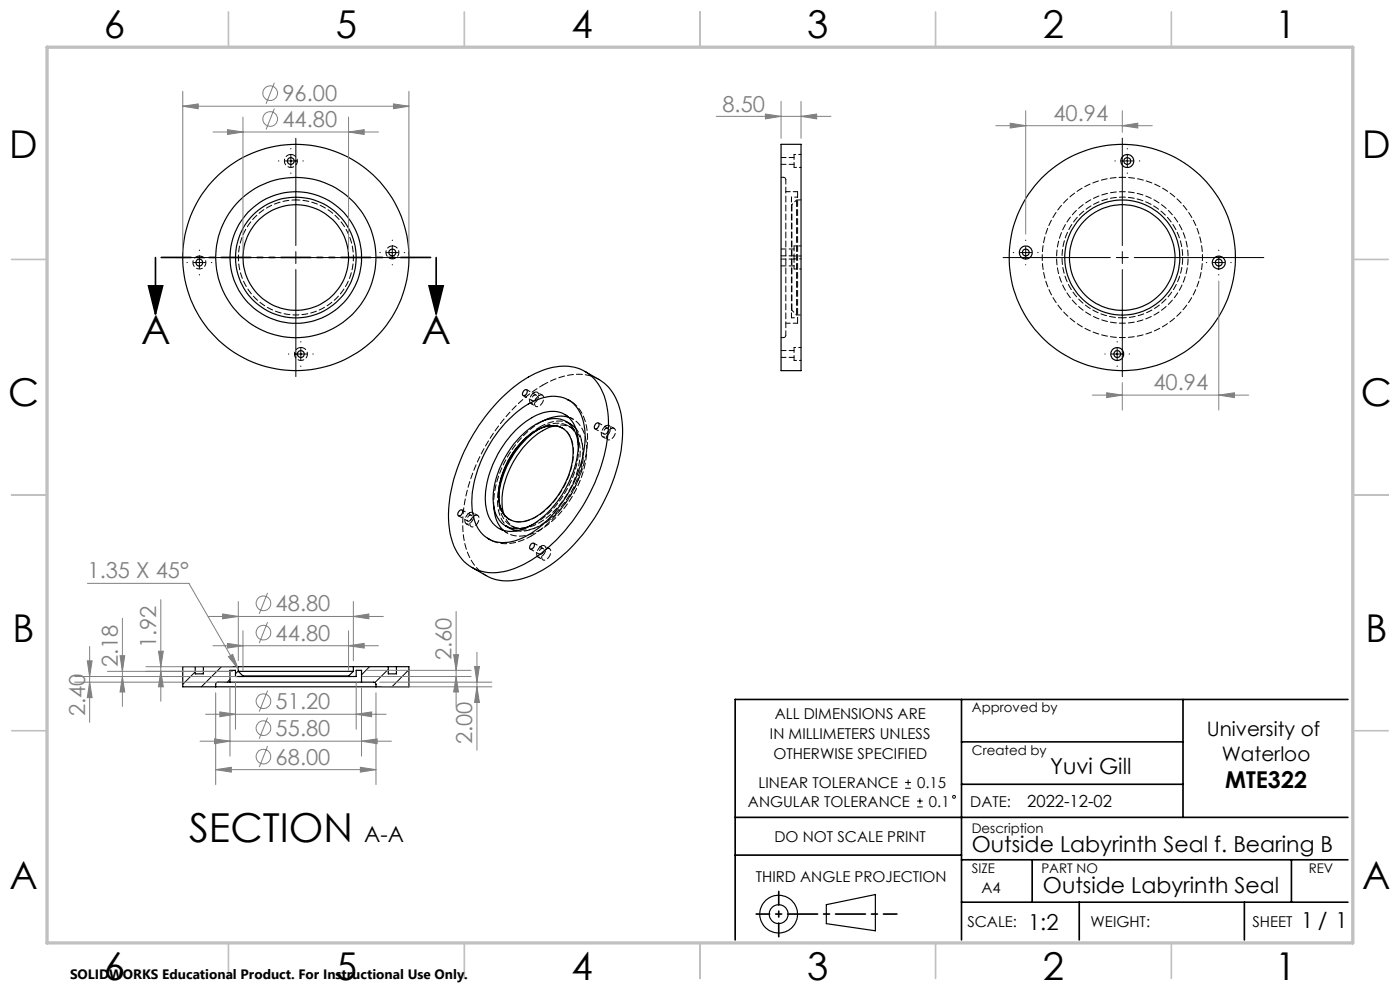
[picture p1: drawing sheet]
<svg xmlns="http://www.w3.org/2000/svg" width="297mm" height="210mm" viewBox="0 0 297 210" stroke-linecap="round" stroke-linejoin="round" font-family="sans-serif">
<g fill="none" stroke="#000" stroke-width=".25">
<path d="M165.7 30.6h4.2v48h-4.2zM124.1 78.8l3 1.7a10.9 10.9 0 0 1 4.9 8.9 32.9 32.9 0 0 1-5.3 19.5 31.9 31.9 0 0 1-13.8 13.2 10.9 10.9 0 0 1-9.8 0l-3-1.7M106.2 84.6a21.7 21.7 0 0 1 12.5-6.9 8.9 8.9 0 0 1 9.7 6.9 26.1 26.1 0 0 1-1.9 16.9 37.9 37.9 0 0 1-13.6 17.2 14.1 14.1 0 0 1-10.6 2.5 9.2 9.2 0 0 1-6.7-7.4 28.1 28.1 0 0 1 2.5-17.1 39.3 39.3 0 0 1 8.1-12.1zM107.2 89.7a16.6 16.6 0 0 1 9.2-5.6 6.3 6.3 0 0 1 7.3 5.2 20.7 20.7 0 0 1-2.2 13.6 25 25 0 0 1-10.7 11.2 7.4 7.4 0 0 1-8-.4 9.5 9.5 0 0 1-2.7-7.9 27 27 0 0 1 7.1-16.1zM109.4 91.2a11.6 11.6 0 0 1 8.4-3.9 5.7 5.7 0 0 1 4.8 5.7 21.3 21.3 0 0 1-5.9 15.2 12.8 12.8 0 0 1-8.3 4.5 5.4 5.4 0 0 1-5.3-5.1 19.1 19.1 0 0 1 3.8-13.3zM111.1 82.9a.43 .43 0 0 1 .6-.2 .43 .43 0 0 1 .1 .7 .57 .57 0 0 1-.4 .5 .57 .57 0 0 1-.6-.2zM111.1 93.3a8.9 8.9 0 0 1 6.5-3 4.5 4.5 0 0 1 3.9 4.3 16.6 16.6 0 0 1-5.1 12.8 8.9 8.9 0 0 1-6.9 3.3 4.6 4.6 0 0 1-3.7-4.7 17.2 17.2 0 0 1 5.3-12.7zM114.1 91.2a19.2 19.2 0 0 0-8.3 14.3M117.7 90.3a14.7 14.7 0 0 0-8.4 7.1 15.2 15.2 0 0 0-2.4 11.7M119.3 90.8a5.6 5.6 0 0 0-5.6 .6 17.1 17.1 0 0 0-7.8 14.7 5 5 0 0 0 2.2 4.1M120.1 89.4l1.3 .8 .7 .7M120.4 84.8l.4 .2"/>
<path d="M120.6 88.5a7.2 7.2 0 0 0-5.5 .8M122.7 94.4a5.3 5.3 0 0 0-4.8-5.6 11.1 11.1 0 0 0-7.9 4.3 19.2 19.2 0 0 0-5.3 13.8 5.3 5.3 0 0 0 4.3 5.2 7.8 7.8 0 0 0 3.9-.7M126.4 89.8a.4 .4 0 0 1 .6 0 .4 .4 0 0 1 0 .6 .57 .57 0 0 1-.3 .5 .57 .57 0 0 1-.6-.1v-.3zM97.4 108.4a.46 .46 0 0 1 .7-.1 .46 .46 0 0 1-.1 .7 .45 .45 0 0 1-.4 .5 .45 .45 0 0 1-.5-.4zM103.4 114.2l.4 .2M104.7 107.3a7.2 7.2 0 0 0 2.1 5.2M107.3 111.6l1.3 .7 1 .3M112.7 115.3a.41 .41 0 0 1 .6 0 .41 .41 0 0 1 0 .6 .57 .57 0 0 1-.3 .5 .57 .57 0 0 1-.6-.1v-.3zM41.4 141.4h1.7M41.4 141.4v1.5h1.7v-1.5M41.4 141.4h-2.6v4.3h7M43.1 141.4h7.5"/>
<path d="M45.8 145.7h34M48.8 144.7h-2.7l-.3 .3v.7M48.8 144.7h27.9M50.6 142.4h24.4M50.6 141.4h24.4M50.6 141.4v1M50.6 142.4l.9 1M51.5 143.4h22.4M51.5 143.5h22.4M51.5 143.4v.1M51.5 143.5h-1.5v-1.3h-1.2v2.5M73.9 143.4v.1"/>
<path d="M73.9 143.5h1.7v-1.3h1.1v2.5M75 141.4v1M75 142.4l-1.1 1M75 141.4h7.4M76.7 144.7h2.6l.4 .3 .1 .7M82.4 141.4h1.7M82.4 141.4v1.5h1.7v-1.5M84.1 141.4h2.6v4.3h-6.9M175.3 191.9l10.4-2.1v7.6l-10.4-1.5z"/>
<circle cx="61.7" cy="34.2" r=".72"/>
<circle cx="239.1" cy="34.2" r=".73"/>
<circle cx="239.2" cy="34.1" r="1.37"/>
<circle cx="42.3" cy="55.7" r=".72"/>
<circle cx="62.7" cy="54.6" r="13.9"/>
<circle cx="62.7" cy="54.6" r="12.8"/>
<circle cx="62.8" cy="54.6" r="24"/>
<circle cx="62.8" cy="54.6" r="11.2"/>
<circle cx="62.8" cy="54.6" r="17"/>
<circle cx="83.2" cy="53.6" r=".73"/>
<circle cx="217.6" cy="53.5" r="1.37"/>
<circle cx="217.6" cy="53.6" r=".72"/>
<circle cx="238.1" cy="54.6" r="11.2"/>
<circle cx="238.1" cy="54.6" r="24"/>
<circle cx="238.1" cy="54.6" r="12.2"/>
<circle cx="258.6" cy="55.7" r=".73"/>
<circle cx="258.6" cy="55.7" r="1.37"/>
<circle cx="63.8" cy="75.1" r=".73"/>
<circle cx="237" cy="75.1" r="1.37"/>
<circle cx="237" cy="75.1" r=".72"/>
<circle cx="165.2" cy="193.9" r="4"/>
<circle cx="165.2" cy="193.9" r="2.01"/>
</g>
<path d="M61.7 32.8a1.38 1.38 0 0 1 1.2 2 1.38 1.38 0 0 1-2.3 .2 1.38 1.38 0 0 1 .9-2.2h.2M42.3 54.3a1.38 1.38 0 0 1 1.2 2 1.38 1.38 0 0 1-2.3 .2 1.38 1.38 0 0 1 .8-2.2h.3M83.2 52.2a1.38 1.38 0 0 1 1.3 2 1.38 1.38 0 0 1-2.4 .2 1.38 1.38 0 0 1 .9-2.2h.2M63.8 73.7a1.38 1.38 0 0 1 1.3 2 1.38 1.38 0 0 1-2.4 .2 1.38 1.38 0 0 1 .9-2.2h.2M114.6 90.5a6.5 6.5 0 0 1 6.4-.6M120.6 88.5a5.9 5.9 0 0 1 3.8 5.5 21.2 21.2 0 0 1-6.4 15.7 11.4 11.4 0 0 1-8.3 4l-1.4-.3-1.5-.9" fill="none" stroke="#000" stroke-width=".21" stroke-dasharray="1.3 .6" stroke-dashoffset=".1"/>
<path d="M166.7 38.1l-.1-.3-.4-.2M62.8 42.4a12.2 12.2 0 0 1 10.7 18.1 12.2 12.2 0 0 1-21 .6 12.2 12.2 0 0 1 9.5-18.7h.8M166.2 71.6l.4-.1 .1-.4M238.1 67.4a12.8 12.8 0 0 0 11.2-19 12.8 12.8 0 0 0-22-.6 12.8 12.8 0 0 0 10 19.6h.8M114.5 90.9l-.8 .5M120.8 84.9l.7 .5M121.2 90.7l-.6-.4M104.6 114.8l-.8-.4M105.8 105.1v.8M108.4 111.5l.6 .4" fill="none" stroke="#000" stroke-width=".21" stroke-dasharray="1.3 .6" stroke-dashoffset=".4"/>
<g fill="none" stroke="#000" stroke-width=".21" stroke-dasharray="1.3 .6" stroke-dashoffset=".2">
<path d="M165.7 34.9h2.8M168.5 32.8v2.7M168.5 33.4h-2.8M165.7 54.3h2.8M165.7 56.4h2.8M167.9 41.8v25.6M168.5 52.2v2.7M168.5 52.8h-2.8M168.5 55h-2.8M165.7 75.8h2.8M168.5 73.7v2.8M168.5 74.4h-2.8"/>
<path d="M104.6 114.8a9 9 0 0 0 8.1-1.1M108.2 112.1a6.3 6.3 0 0 1-2.7-5.9 20 20 0 0 1 9.1-15.7M112.7 113.7a26.2 26.2 0 0 0 11.9-20.9 9 9 0 0 0-3.1-7.4"/>
</g>
<path d="M169.2 40.7h-2.5M166.7 71.1v-33M166.7 68.6h2.5M114.1 91.2a6.1 6.1 0 0 1 7-.5 7.5 7.5 0 0 1 1.9 7 18.9 18.9 0 0 1-9.4 13.6 5.1 5.1 0 0 1-6.5-1 7.7 7.7 0 0 1-1.3-4.8M114.6 89.6l.6-.3M122.2 90.9a9 9 0 0 1 1.2 7.5 19.7 19.7 0 0 1-9.9 13.6 6.7 6.7 0 0 1-3.9 .6" fill="none" stroke="#000" stroke-width=".21" stroke-dasharray="1.3 .6" stroke-dashoffset=".3"/>
<g fill="none" stroke="#000" stroke-width=".21" stroke-dasharray="1.3 .6">
<path d="M166.2 37.6h-.5M168 43.4h-.1M169.2 40.7v27.9M165.7 71.6h.5M167.9 65.8h.1M113.3 83.3a.66 .66 0 0 1 .9 0 .66 .66 0 0 1 0 .9 1.4 1.4 0 0 1-1.7 1.3 1.76 1.76 0 0 1 .8-2.2M114.4 83.9a.66 .66 0 0 1 .8 0 .66 .66 0 0 1 .1 .9 1.4 1.4 0 0 1-1.7 1.3 1.76 1.76 0 0 1 .8-2.2M115.1 81.7a12.7 12.7 0 0 1 11.1-1.7l.9 .5M119.3 90.8h.1M121 85l-.4-.2M128.5 90.3a.66 .66 0 0 1 .9 .1 .66 .66 0 0 1 .1 .8 1.4 1.4 0 0 1-1.7 1.4 1.76 1.76 0 0 1 .7-2.3M129.6 90.9a.66 .66 0 0 1 .8 .1 .66 .66 0 0 1 .1 .8 1.4 1.4 0 0 1-1.7 1.4 1.76 1.76 0 0 1 .8-2.3"/>
<path d="M99.6 108.8a.66 .66 0 0 1 .8 0 .66 .66 0 0 1 .1 .9 1.4 1.4 0 0 1-1.7 1.3 1.76 1.76 0 0 1 .8-2.2M100.7 109.4a.66 .66 0 0 1 .8 .1 .66 .66 0 0 1 .1 .8 1.4 1.4 0 0 1-1.7 1.3 1.76 1.76 0 0 1 .8-2.2M103.6 114.3l.4 .2M108.1 110.2h.1M114.8 115.8a.66 .66 0 0 1 .9 .1 .66 .66 0 0 1 .1 .8 1.4 1.4 0 0 1-1.8 1.4 1.76 1.76 0 0 1 .8-2.3M115.9 116.5a.66 .66 0 0 1 .8 0 .66 .66 0 0 1 .1 .8 1.4 1.4 0 0 1-1.7 1.4 1.76 1.76 0 0 1 .8-2.2"/>
</g>
<path d="M168 43.4v22.4M169 42.4v24.4" fill="none" stroke="#000" stroke-width=".21" stroke-dasharray="1.3 .6" stroke-dashoffset="-.1"/>
<g fill="none" stroke="#000" stroke-width=".21" stroke-dasharray="1.3 .6" stroke-dashoffset=".5">
<path d="M168.5 54.9v2.2M170 42.4h-1M169 66.8h1M111 83.9l2 1.1M113.7 83.8l-2-1.1M126.2 91l2 1.1M128.9 90.8l-1.9-1.1M97.3 109.4l1.9 1.1M100 109.3l-2-1.1M104.8 107.3a21.6 21.6 0 0 1 9.8-17.7M112.5 116.5l2 1.1M115.2 116.3l-2-1.1"/>
<path d="M103.1 122.1a10.9 10.9 0 0 1-4.8-8.9 34.1 34.1 0 0 1 6.4-21.3 33.5 33.5 0 0 1 10.4-10.2"/>
</g>
<path d="M168.5 35.5h1.5M170 32.8h-1.5M168.5 54.9h1.5M168.5 57.1h1.5M170 52.2h-1.5M170 54.3h-1.5M168.5 76.5h1.5M170 73.7h-1.5M119.3 90.8a6.1 6.1 0 0 1 2.3 6.2 17.3 17.3 0 0 1-8.6 13 5.2 5.2 0 0 1-4.9 .2" fill="none" stroke="#000" stroke-width=".21" stroke-dasharray="1.3 .6" stroke-dashoffset=".8"/>
<path d="M169 42.4l-1 1M169.2 41.8h-1.3M167.9 67.4h1.3M168 65.8l1 1M113.3 83.8a.39 .39 0 0 1 .5 .1 .39 .39 0 0 1 0 .5 .55 .55 0 0 1-.4 .6 .55 .55 0 0 1-.6-.2l.2-.6 .3-.4M117.7 90.3a4.6 4.6 0 0 1 5.9 4.1 17.5 17.5 0 0 1-4.6 13.6 10.7 10.7 0 0 1-8.2 4.4 4.5 4.5 0 0 1-3.9-3.3M128.5 90.9a.39 .39 0 0 1 .6 .1 .39 .39 0 0 1-.1 .5 .55 .55 0 0 1-.3 .5 .55 .55 0 0 1-.7-.1l.2-.7 .3-.3M99.6 109.3a.39 .39 0 0 1 .5 .1 .39 .39 0 0 1-.1 .6 .55 .55 0 0 1-.3 .5 .55 .55 0 0 1-.6-.1l.1-.7 .4-.4M114.8 116.4a.39 .39 0 0 1 .5 .1 .39 .39 0 0 1 0 .5 .55 .55 0 0 1-.4 .5 .55 .55 0 0 1-.6-.1l.2-.6 .3-.4" fill="none" stroke="#000" stroke-width=".21" stroke-dasharray="1.3 .6" stroke-dashoffset=".7"/>
<path d="M122.7 94.3a19.5 19.5 0 0 1-9.8 17" fill="none" stroke="#000" stroke-width=".21" stroke-dasharray="1.3 .6" stroke-dashoffset="-.2"/>
<path d="M238.1 37.6a17 17 0 0 0-14.9 25.3 17 17 0 0 0 29.3 .7 17 17 0 0 0-13.5-26h-.9M238.1 68.6a14 14 0 0 0 12.2-20.7 14 14 0 0 0-24-.7 14 14 0 0 0 11 21.3l.8 .1M112.6 85.6l1.1 .6M115.1 83.8l-1.1-.6M121.6 88.9l-1.8-1M127.9 92.6l1 .7M130.3 90.9l-1.1-.6M98.9 111.1l1.1 .6M101.3 109.3l-1-.6M105.9 112.1l1.7 1M114.1 118.2l1.1 .6M116.6 116.4l-1.1-.6" fill="none" stroke="#000" stroke-width=".21" stroke-dasharray="1.3 .6" stroke-dashoffset=".6"/>
<g fill="none" stroke="#000" stroke-width=".21">
<path d="M59.1 34.1h.1M60.4 34.1h2.6M61.7 31.5v.1M61.7 32.9v2.5M61.7 36.7v.1M62.8 29.3v22.8M64.2 34.1h.1M236.5 34.1h.1M237.9 34.1h2.5M238.1 29.3v22.8M239.1 31.5v.1M239.1 32.9v2.5"/>
<path d="M239.1 36.7v.1M241.7 34.1h.1M37.5 54.6h22.7M39.7 55.7h.1M41 55.7h2.6M42.3 53v.2M42.3 54.4v2.6M42.3 58.2v.1M44.8 55.7h.1M61.5 54.6h2.5M62.8 53.4v2.5M62.8 57.2v22.7"/>
<path d="M65.3 54.6h22.7M80.6 53.6h.1M82 53.6h2.5M83.2 50.9v.1M83.2 52.3v2.5M83.2 56.1v.1M85.8 53.6h.1M212.8 54.6h22.7M214.9 53.6h.2M216.3 53.6h2.6M217.6 50.9v.1M217.6 52.3v2.5"/>
<path d="M217.6 56.1v.1M220.1 53.6h.1M236.8 54.6h2.6M238.1 53.4v2.5M238.1 57.2v22.7M240.6 54.6h27.5M255.9 55.7h.1M257.3 55.7h2.5M258.6 53v.2M258.6 54.4v2.6M258.6 58.2v.1M261.1 55.7h.1"/>
<path d="M61.2 75.1h.1M62.5 75.1h2.6M63.8 72.5v.1M63.8 73.8v2.6M63.8 77.6v.1M66.4 75.1h.1M234.4 75.1h.1M235.7 75.1h2.6M237 72.5v.1M237 73.8v2.6M237 77.6v.1M239.5 75.1h.1"/>
<path d="M41.4 142.5l-2.6 2.7M47 141.4l-4.3 4.3M48.8 144.1l-.6 .6M50.6 142.3l-.6 .6M78.4 141.4l-1.7 1.7M82.4 142l-2.8 2.8M86.7 142.1l-3.6 3.6M192 167.2h1.3M192 166h1.3M192.7 165.4v1.2M194.6 171.2h1.2M194.6 169.9h1.2"/>
<path d="M195.2 169.3v1.2"/>
<circle cx="202.4" cy="169" r=".31"/>
</g>
<g fill="none" stroke="#808080" stroke-width=".21">
<path d="M38.8 19.4v34M58.2 17.6l-1.8 4.4M86.7 19.4v34M38.8 22.5l3.3-.5v1.1zM38.8 22.5h47.9M45.2 28h35.1M48.3 27.5l3.2 .5-3.2 .5zM51.5 24.8v28.6M58.2 23l-1.8 4.5M73.9 28l3.4-.5v1zM73.9 24.8v28.6M83.5 22l3.2 .5-3.2 .6z"/>
<path d="M151.9 24.7h24.4M162.4 24.2l3.3 .5-3.3 .5zM165.7 21.5v7.8M169.9 24.7l3.3-.5v1zM169.9 21.5v7.8M211.2 26.7h33.2M214.3 26.1l3.3 .6-3.3 .5zM217.6 23.5v26.2M238.1 26.7l3.3-.6v1.1zM238.1 23.5v4.6M258.6 59.6v27.4M231.7 83.8h33.2"/>
<path d="M234.8 83.3l3.3 .5-3.3 .5zM238.1 81.2v5.8M258.6 83.8l3.3-.5v1zM18.6 123.7h21.5l10.5 18.2M19 137.2v16M25.5 139.1h1l-.5 3.3zM26 131.2v18.7M33.6 138.1h1l-.5 3.3zM34.1 127.2v21.6M44.2 130.8h37.1M45.2 137h35.1M47.2 130.2l3.4 .6-3.4 .5z"/>
<path d="M48.3 136.5l3.2 .5-3.2 .5zM48.5 139.3l.9-.5 1.2 3.1zM50.6 127.6v12.6M51.5 133.8v8.4M56.8 125.8l-1.8 4.4M56.8 132l-1.8 4.4M73.9 137l3.4-.5v1zM73.9 133.8v8.4M75 130.8l3.2-.6v1.1zM75 127.6v12.6M96.2 138.9h1.1l-.5 3.3zM96.8 129.7v20.2"/>
<path d="M101.2 138.4v20.7M15.8 144.7h31.7M18.5 140.2h1l-.5 3.3zM19 144.7l.5 3.3h-1zM22.8 142.4h26.5M26 143.5l.5 3.3h-1zM30.9 141.4h18.4M34.1 142.4l.5 3.3h-1zM42.4 157.2h40.6M43.6 151.5h38.3M45.5 156.7l3.3 .5-3.3 .6zM45.8 147v19.4"/>
<path d="M46.6 151l3.4 .5-3.4 .5zM48.8 146v14.4M50 144.8v9.9M50.3 143.5h-34.5M56.8 158.3l-1.8 4.4M56.8 152.3l-1.8 4.4M56.8 146.5l-1.8 4.4M75.6 151.5l3.2-.5v1zM75.6 144.8v9.9M76.7 157.2l3.3-.5v1.1zM76.7 146v14.4M76.8 143.5h23.1"/>
<path d="M78 142.2h21.9M79.8 147v19.4M80.5 144.7h23.9M81 145.7h23.4M96.8 143.5l.5 3.3h-1.1zM100.7 141.4h1l-.5 3.3zM101.2 145.7l.5 3.3h-1zM45.8 163.3l3.3-.5v1zM45.8 163.3h34M76.4 162.8l3.4 .5-3.4 .5z"/>
<circle cx="57.3" cy="19.8" r="1.55"/>
<circle cx="57.3" cy="25.2" r="1.55"/>
<circle cx="55.9" cy="134.2" r="1.56"/>
<circle cx="55.9" cy="128" r="1.55"/>
<circle cx="55.9" cy="148.7" r="1.56"/>
<circle cx="55.9" cy="154.5" r="1.55"/>
<circle cx="55.9" cy="160.5" r="1.55"/>
</g>
<g fill="none" stroke="#000" stroke-width=".35">
<path d="M33 54.6v12M92.5 54.6v12M31.5 60.6h3l-1.5 6zM91 60.6h3l-1.5 6zM204 148.4v51M204 157.4h47M251 148.4v25M286 148.4h-130v51M156 173.4h130M204 166.4h47M156 181.4h48M204 191.4h82"/>
<path d="M204 182.4h82M219 182.4v9M229 191.4v8M264 191.4v8M274 182.4v9"/>
</g>
<path d="M92.5 54.6h-59.5" fill="none" stroke="#000" stroke-width=".35" stroke-dasharray="6.3 1.3 1.3 1.3 1.3 1.3" stroke-dashoffset="-1.2"/>
<path d="M165.2 189.1v9.6M190.3 193.9h-29.9" fill="none" stroke="#000" stroke-width=".35" stroke-dasharray="6.3 1.3 1.3 1.3" stroke-dashoffset="3.5"/>
<g fill="none" stroke="#c0c0c0" stroke-width=".35">
<path d="M48.5 2.5v7.5M98.5 2.5v7.5M148.5 2.5v7.5M198.5 2.5v7.5M248.5 2.5v7.5M2.5 55h7.5M287 55h7.5M2.5 105h7.5M287 105h7.5M2.5 155h7.5M287 155h7.5M48.5 200v7.5"/>
<path d="M98.5 200v7.5M148.5 200v7.5M198.5 200v7.5M248.5 200v7.5"/>
</g>
<path d="M10 10h277v190h-277z" fill="none" stroke="#c0c0c0" stroke-width=".7"/>
<path d="M91 60.6h3l-1.5 6zM31.5 60.6h3l-1.5 6z" fill="#000"/>
<g fill="#808080">
<path d="M258.6 83.8l3.3-.5v1zM234.8 83.3l3.3 .5-3.3 .5zM76.4 162.8l3.4 .5-3.4 .5zM45.8 163.3l3.3-.5v1zM75.6 151.5l3.2-.5v1zM46.6 151l3.4 .5-3.4 .5z"/>
<path d="M38.8 22.5l3.3-.5v1.1zM83.5 22l3.2 .5-3.2 .6zM48.3 27.5l3.2 .5-3.2 .5zM73.9 28l3.4-.5v1zM162.4 24.2l3.3 .5-3.3 .5zM169.9 24.7l3.3-.5v1zM214.3 26.1l3.3 .6-3.3 .5zM238.1 26.7l3.3-.6v1.1zM47.2 130.2l3.4 .6-3.4 .5zM75 130.8l3.2-.6v1.1zM45.5 156.7l3.3 .5-3.3 .6zM76.7 157.2l3.3-.5v1.1zM48.3 136.5l3.2 .5-3.2 .5zM73.9 137l3.4-.5v1zM48.5 139.3l.9-.5 1.2 3.1z"/>
<path d="M26 143.5l.5 3.3h-1zM25.5 139.1h1l-.5 3.3z"/>
<path d="M96.2 138.9h1.1l-.5 3.3zM96.8 143.5l.5 3.3h-1.1zM100.7 141.4h1l-.5 3.3zM101.2 145.7l.5 3.3h-1zM18.5 140.2h1l-.5 3.3zM19 144.7l.5 3.3h-1zM33.6 138.1h1l-.5 3.3zM34.1 142.4l.5 3.3h-1z"/>
</g>
<g font-size="8.5">
<text x="29.9" y="72.9">A</text>
<text x="89.4" y="72.9">A</text>
<text x="40.1" y="178.6">SECTION</text>
</g>
<g font-size="8.1">
<text x="22" y="8">6</text>
<text x="71.2" y="8">5</text>
<text x="121.2" y="8">4</text>
<text x="171.3" y="8">3</text>
<text x="221.3" y="8">2</text>
<text x="270.5" y="8">1</text>
<text x="2" y="33.6">D</text>
<text x="289" y="33.6">D</text>
<text x="1.7" y="86.1">C</text>
<text x="288.7" y="86.1">C</text>
<text x="2.7" y="136.1">B</text>
<text x="289.7" y="136.1">B</text>
<text x="2" y="188.6">A</text>
<text x="289" y="188.6">A</text>
<text x="22" y="208">6</text>
<text x="71.2" y="208">5</text>
<text x="121.2" y="208">4</text>
<text x="171.3" y="208">3</text>
<text x="221.3" y="208">2</text>
<text x="270.5" y="208">1</text>
</g>
<text font-size="4.9" x="259.9" y="167.2">MTE322</text>
<g font-size="4.7" fill="#808080">
<text x="59.9" y="21.5">96.00</text>
<text x="153.3" y="23.7">8.50</text>
<text x="59.9" y="26.9">44.80</text>
<text x="223.5" y="25.6">40.94</text>
<text x="244.7" y="82.8">40.94</text>
<text x="18.6" y="122.7">1.35 X 45°</text>
<text x="58.5" y="129.7">48.80</text>
<text x="33.1" y="137.5" transform="rotate(-90 33.1 137.5)">1.92</text>
<text x="58.5" y="135.9">44.80</text>
<text x="25" y="141.5" transform="rotate(-90 25 141.5)">2.18</text>
<text x="95.8" y="140" transform="rotate(-90 95.8 140)">2.60</text>
<text x="18" y="151.9" transform="rotate(-90 18 151.9)">2.40</text>
<text x="58.5" y="150.4">51.20</text>
<text x="58.5" y="156.2">55.80</text>
<text x="100.2" y="157.8" transform="rotate(-90 100.2 157.8)">2.00</text>
<text x="58.5" y="162.2">68.00</text>
</g>
<g font-size="4.7">
<text x="222.8" y="164.1">Yuvi Gill</text>
<text x="77.2" y="178.6">A-A</text>
<text x="206.2" y="180.7">Outside Labyrinth Seal f. Bearing B</text>
<text x="221.2" y="189.5">Outside Labyrinth Seal</text>
<text x="218.1" y="197.2">1:2</text>
<text x="276" y="196.9">1 / 1</text>
</g>
<g font-size="4.2">
<text x="256" y="156.2">University of</text>
<text x="259.2" y="161.4">Waterloo</text>
</g>
<text font-size="3.5" x="217.9" y="171.1">2022-12-02</text>
<g font-size="3.2">
<text x="164.3" y="152.6">ALL DIMENSIONS ARE</text>
<text x="163.3" y="156.8">IN MILLIMETERS UNLESS</text>
<text x="164.1" y="161">OTHERWISE SPECIFIED</text>
<text x="160.9" y="167.2">LINEAR TOLERANCE</text>
<text x="194.6" y="167.2">0.15</text>
<text x="158.7" y="171.1">ANGULAR TOLERANCE</text>
<text x="197.1" y="171.1">0.1</text>
<text x="205.8" y="171.1">DATE:</text>
<text x="164.3" y="178.5">DO NOT SCALE PRINT</text>
<text x="160.4" y="187.1">THIRD ANGLE PROJECTION</text>
<text x="208.2" y="189.5">A4</text>
<text x="205.2" y="196.6">SCALE:</text>
<text x="231.4" y="196.6">WEIGHT:</text>
<text x="265.7" y="196.6">SHEET</text>
</g>
<text font-size="2.9" x="14.9" y="207.6">SOLIDWORKS Educational Product. For Instructional Use Only.</text>
<g font-size="2.8">
<text x="206.2" y="151.1">Approved by</text>
<text x="206.2" y="160.1">Created by</text>
<text x="206.1" y="176.6">Description</text>
<text x="206.2" y="185.2">SIZE</text>
<text x="220.9" y="185.2">PART NO</text>
<text x="277.6" y="185.2">REV</text>
</g>
</svg>
